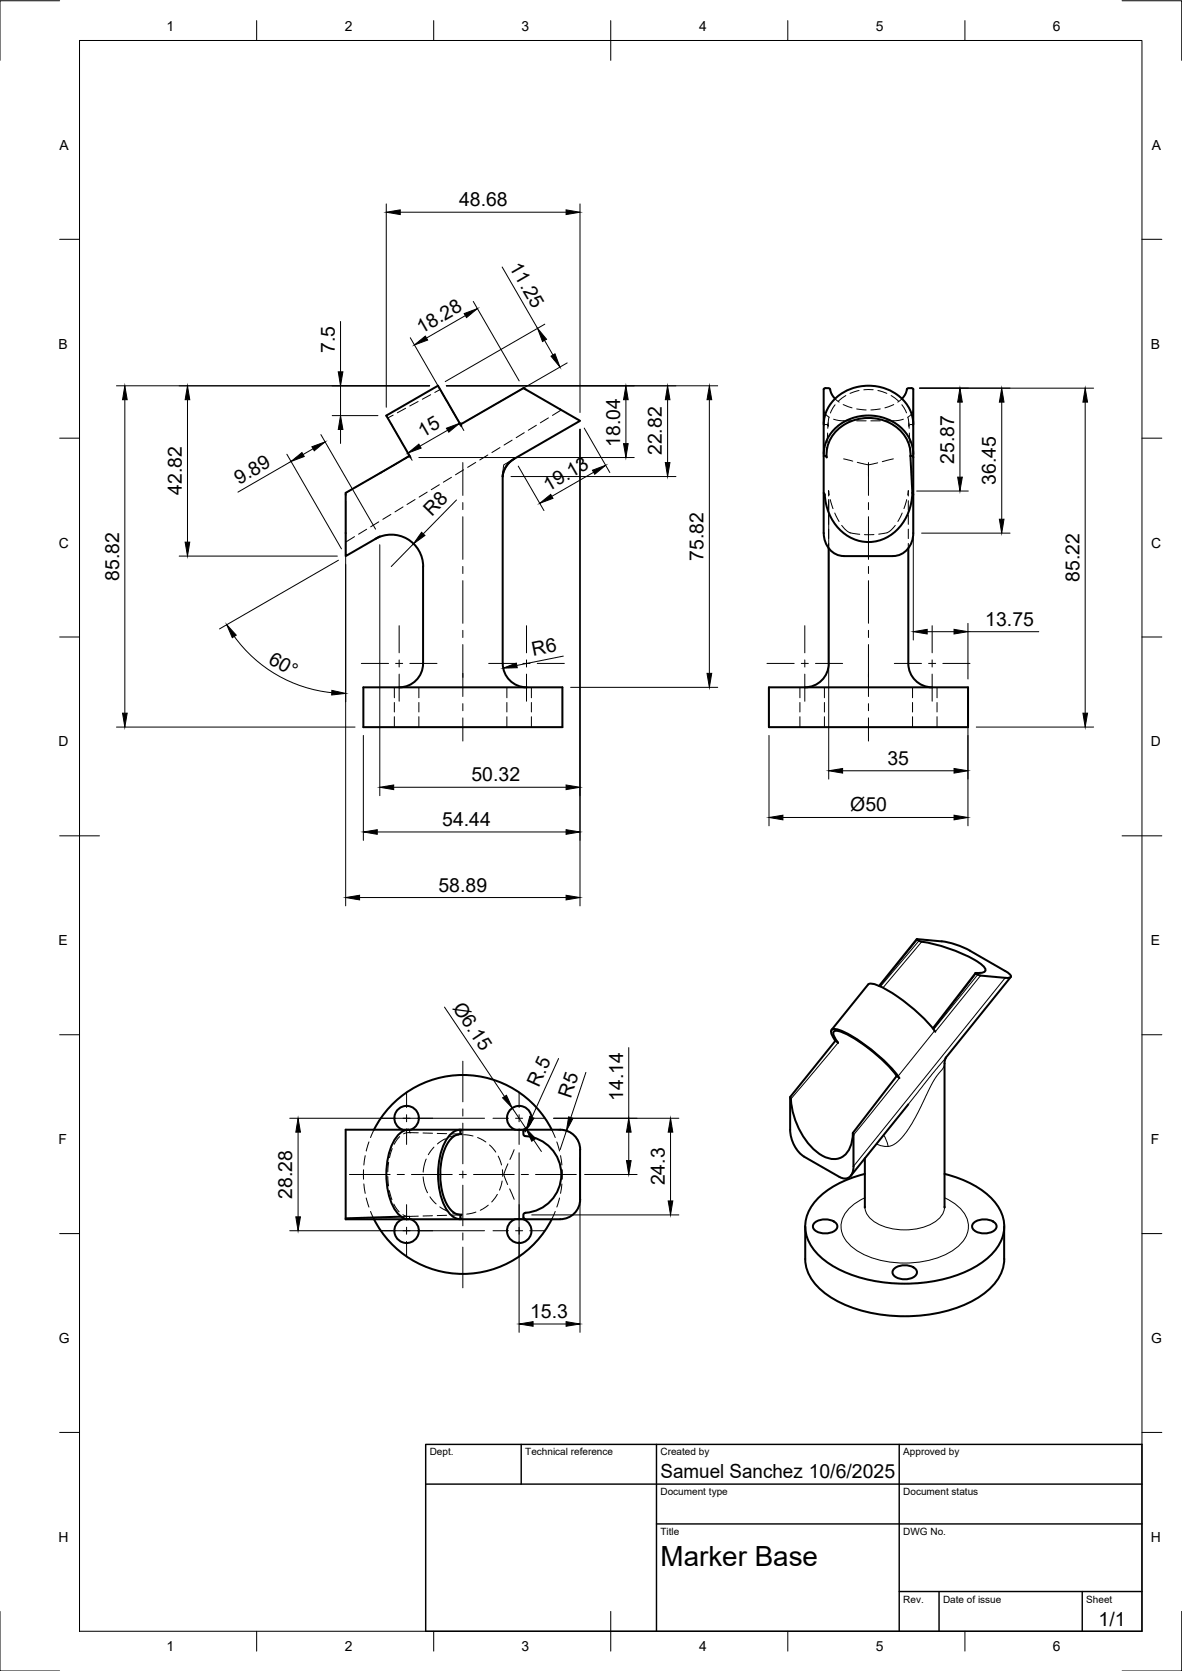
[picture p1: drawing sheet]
<svg xmlns="http://www.w3.org/2000/svg" width="297mm" height="420mm" viewBox="0 0 297 420" stroke-linecap="round" stroke-linejoin="round" font-family="sans-serif">
<!-- layer: Hidden -->
<g fill="none" stroke="#000" stroke-width=".25">
<path d="M108.2 99.3l-2.1 1.1M110.6 97.9l-1.3 .8M212.6 99.5l-1.9 1.4M215.9 98.2l-2.3 .7M219.4 98h-2.3M220.6 98.2l2.3 .7M223.9 99.5l1.9 1.4M94.4 119.6l-2.1 1.2M96.7 118.3l-2.1 1.2M97.2 117.9l-1.5 1M97.5 117.8l-2.1 1.2M98.8 104.4l-1.4 .7"/>
<path d="M99.8 116.5l-2.1 1.2M100.3 116.2l-2 1.1M100.6 116l-2.1 1.2M101.6 115.4l1.4-.7-1.6 .9M101.9 102.7l-2.1 1.1M102.9 114.6l-2.1 1.3M105.1 101l-2.1 1.1M116.5 118.1l-2 1.3M119.5 116.3l-2 1.2M122.6 114.4l-2 1.3M125.6 112.5l-2 1.3M126.6 116.9l-.3 2.9"/>
<path d="M128.7 110.7l-2 1.2M129.2 115.4l-2.5 1.4M131.7 108.8l-2 1.2M134.8 106.9l-2 1.3M137.8 105.1l-2 1.2M141.1 103.1l-2.3 1.4M207 102.9l.3 1 1.1 1M207.8 112.5l-.1 1.3M208 108.9l-.1 2.4M208.1 106.3l-.1 1.4M208.3 105l-.2 2.1-.1-.2a.62 .62 0 0 0-1 .3M209.5 105.4l1.9 .4h2.7"/>
<path d="M209.8 100.3l1.1 .8M209.9 101.8l-1.2 2M211.9 101.7l2.2 .9M212 115.4l2.3 .6M215.3 105.8h2.4M215.3 102.8l2.4 .3M215.4 116.2l2.8 .7v2.9M218.8 105.8h2.4M220.6 116.4l-2.4 .5M221.2 102.8l-2.4 .3M224.5 115.4l-2.8 .7M224.6 101.7l-2.2 .9"/>
<path d="M226.6 101.8l1.2 2M226.7 100.3l-1.1 .8M227 105.4l-1.9 .4h-2.7M228.2 105l.2 2.1 .1-.2a.62 .62 0 0 1 1 .3M228.4 106.3l.1 1.4M228.5 108.9l.1 2.4M228.7 112.5l.1 1.3M229.5 102.9l-.3 1-1.1 1M88.2 123.2l-1.3 .8M89.1 134.9l-2.2 1.4M91.3 121.4l-2.1 1.2M92.1 133.1l-2 1.2"/>
<path d="M95.2 131.2l-2 1.3M98.2 129.3l-2 1.3M101.3 127.5l-2 1.2M104.3 125.6l-2 1.3M107.4 123.7l-2.1 1.3M110.4 121.9l-2 1.2M113.5 120l-2.1 1.2M208.2 125.9v2.4M208.2 129.5v2.3M208.2 133.1v2.3M208.2 136.6v1.3M208.4 124.5l-.2-1.1v1.3"/>
<path d="M208.6 125.6l.7 2.3M209.8 129l1.1 2.1M211.5 132.1l1.1 1.3 .9 .5 2.5 .4M219.6 134.4h-2.4M225 132.1l-.9 1-1 .8-2.3 .4M226.7 129l-1.1 2.1M227.9 125.6l-.7 2.3M228.1 124.5l.2-1.1v1.3M228.3 125.9v2.4M228.3 129.5v2.3M228.3 133.1v2.3M228.3 136.6v1.3"/>
<path d="M99.1 172.8v2.7M99.1 176.6v2.4M105.3 172.8v2.7M105.3 176.6v2.4M127.4 172.8v2.7M127.4 176.6v2.4M133.5 172.8v2.7M133.5 176.6v2.4M201 172.8v2.7M201 176.6v2.4M207.2 172.8v2.7M207.2 176.6v2.4"/>
<path d="M229.3 172.8v2.7M229.3 176.6v2.4M235.5 172.8v2.7M235.5 176.6v2.4M99.1 180.2v2.6M105.3 180.2v2.6M127.4 180.2v2.6M133.5 180.2v2.6M201 180.2v2.6M207.2 180.2v2.6M229.3 180.2v2.6M235.5 180.2v2.6"/>
<path d="M91.4 294.1v2.4M91.4 297.7l.4 2.4M91.8 290.6l-.4 2.3M92.7 287.1l-.7 2.3M94 284.1l-.9 1.9M97.5 295.8l.1 2.4M97.7 292.2l-.2 2.4M97.8 299.4l.7 2.2M98.6 288.8l-.7 2.3M100.4 285.8l-1.3 1.9M101.1 284.1l.9 .1 1.2-.1M102.8 284.8h2.3"/>
<path d="M103 284.1l.1 .7h-.9l-.8 .3M106.3 284.9h2.4M106.3 295.9l.4 2.2 .7 1.8M107.1 291.4l-.5 1.8-.3 1.5M109.1 288.4l-1.5 1.9M109.9 285l2.3 .1M111.9 286.3l-2 1.3M113.5 285.1l2.3 .1M115.3 285.4l-2.3 .5M116.5 285.3l2.4 .3M120 286l2.1 1.1M123 287.9l1.6 1.8"/>
<path d="M125.2 290.7l.8 2.2M126.2 297l-.7 2.3M126.3 294.1v1.2h.3M126.3 295.3v.5M126.6 295.3l1 2.5M127.6 292.6l-1 2.7M128.1 298.9l1.1 2.7M129.2 289.1l-1.1 2.4M129.4 284.1l.9 .1 1.2-.1M138.7 284.1l.8 1.9M139.9 287.1l.7 2.3M140.9 290.6l.3 2.3"/>
<path d="M141.2 297.7l-.3 2.4M141.3 294.1v2.4M92 301.2l.7 2.3M93.1 304.6l.9 2M99 302.7l1.3 2M101.1 306.6l.9-.2 1.2 .2M101.2 305.4l.8 .4 1 .1M103 305.9v.5l.2 .2M103 305.9h-2.2M105.1 305.8l-2.3 .1M108 300.9l1.6 1.8M108.7 305.7l-2.4 .1"/>
<path d="M110.5 303.5l2.1 1.1M112.2 305.6h-2.3M113.7 305l2.4 .3M115.8 305.5h-2.3M119.6 304.8l-2.3 .5M122.7 303l-2 1.3M125 300.3l-1.4 1.9M129.4 306.6l.9-.2 1.2 .2M139.5 304.6l-.8 2M140.6 301.2l-.7 2.3"/>
</g>
<!-- layer: Visible -->
<g fill="none" stroke="#000" stroke-width=".51">
<path d="M207.5 97.6h.8l.3 .3M207.5 97.6l-.5 .3v36.1M208.6 97.9l.4 1.2 .9 1.2M229 97.6h-.7l-.4 .2a4.1 4.1 0 0 1-1.2 2.5M229 97.6l.5 .3v36.1M102.9 114.6l-16 9.3v15.9l8.5-4.9M115.7 106.7l15.8-9.1 14.3 8.2-16.7 9.6-1.5 1.3-1 1.9-.3 1v47.2M115.7 106.7l-5.6-9.7-13 7.5 6.1 10.5M115.7 106.7l.3 .5M207 114.2a10.4 10.4 0 0 1 9.8-9.6 11.3 11.3 0 0 1 12.4 7.2l.3 2.4M207 106.7a10.4 10.4 0 0 1 9.8-9.6 11.3 11.3 0 0 1 12.4 7.2l.3 2.4M228.8 114.7l.5 9.2 .2 .5"/>
<path d="M228.8 114.7a.48 .48 0 0 1 .7 .3M228.8 114.6a9.6 9.6 0 0 0-9.2-9.4 10.6 10.6 0 0 0-11.6 6.8l-.3 2v1a.53 .53 0 0 0-.7-.3M94.3 135.5a8 8 0 0 1 12 6.9M207 134a5.4 5.4 0 0 0 5 5.8M208.2 137.9v28.9M212 139.8h12.5M228.3 137.9v28.9M229.3 123.9a12.3 12.3 0 0 1-9.6 12.3 10.9 10.9 0 0 1-11.6-7.7l-.7-2.7-.1-1.4-.3-.4M229.5 134a5.4 5.4 0 0 1-5 5.8M106.3 142.5v24.3M91.3 172.8h50v10h-50zM106.3 166.8a6 6 0 0 1-6 6"/>
<path d="M126.3 166.8a6 6 0 0 0 6 6M193.2 172.8h50.1v10h-50.1zM208.3 166.8a6 6 0 0 1-6 6M228.3 166.8a6 6 0 0 0 6 6M230.4 236.2l-9.5 11.7M236.7 236.7l-6.3-.6 .9 .6a38 38 0 0 1 15.4 5.9l.6 .5 .4 .9a2.21 2.21 0 0 1-2.5 .6l.5 .5M236.7 236.7a20 20 0 0 1 7.1 2.4l8.8 5a1.9 1.9 0 0 1 1.4 1.5l-.7 .3h-.7l-6.2-.6-.7-.3M218.1 247.6l-9.1 11.4M218.2 247.6a2.08 2.08 0 0 1 2.1 0 41.6 41.6 0 0 1 14.6 11.6M234.9 259.2l.1 .2M245.2 244.7l-10.8 13.9M254 245.7l-16.4 20.3"/>
<path d="M198.6 275.8l.1 .3a19.6 19.6 0 0 0 7 13.9 5.3 5.3 0 0 0 6.3 .7 7.2 7.2 0 0 0 2.3-5.8M209.8 261.5l.1 .2-11.3 14.1v8.3a8.5 8.5 0 0 0 3.5 6.7M209.8 261.4a2.52 2.52 0 0 1-.8-2.4 2.42 2.42 0 0 1 2.4 .2 41 41 0 0 1 14.6 11.9l-.7-.5M209.9 261.7l.7 .5M210.6 262.2a4 4 0 0 1-1.2-2.6 1.26 1.26 0 0 1 1.8-.2 38.3 38.3 0 0 1 14.1 11.2M225.3 270.6l-11 14.3 .2 .4v8M228.3 277.7l-14.5 18M237.7 265.9l-.3 1.2v36.5M94 284.1a25 25 0 0 1 22.3-13.8 25 25 0 0 1 22.4 13.8M101.1 284a3.1 3.1 0 0 1-1.4-4.7 3.1 3.1 0 0 1 5 0 3.1 3.1 0 0 1-1.5 4.7M102.7 284.1a4.9 4.9 0 0 0-4 3.3 19.6 19.6 0 0 0 .6 16.8 4.5 4.5 0 0 0 3.4 2.4M115.7 284.1a4.9 4.9 0 0 0-4 3.3 19.6 19.6 0 0 0 .6 16.8 4.5 4.5 0 0 0 3.4 2.4"/>
<path d="M115.9 285.2a4.1 4.1 0 0 0-3.8 3 17.7 17.7 0 0 0 .5 15.1 3.8 3.8 0 0 0 3.3 2.1M116 284.1l-.3 .5 .2 .6M129.4 284a3.1 3.1 0 0 1-1.4-4.7 3.1 3.1 0 0 1 5 0 3.1 3.1 0 0 1-1.5 4.7M132 284.1h-45.1v22.5h53.9M132 284.1h8.8a5 5 0 0 1 5 5M132 284.1l-.4 .2v.3v.7l.2 .3a9.7 9.7 0 0 1 9.3 9.7 9.7 9.7 0 0 1-9.3 9.8l-.2 .2-.1 .8 .5 .5M145.8 289.1v12.5M202.1 290.9l8.9 5a2.17 2.17 0 0 0 2.2 .2 2.17 2.17 0 0 0 1.2-2l.1-.9M217.3 291.2v12.4M217.4 295.2a23.2 23.2 0 0 0-13.1 7.7 9.2 9.2 0 0 0 1.5 12.8 28.9 28.9 0 0 0 17.5 6.9 36.8 36.8 0 0 0 23.3-5.1 11.5 11.5 0 0 0 5.7-9.9 12.4 12.4 0 0 0-6.3-8.8 28.5 28.5 0 0 0-8.6-3.6M94 306.6a25 25 0 0 0 22.3 13.7 25 25 0 0 0 22.4-13.7M100.8 305.9l-13.9 .4"/>
<path d="M101.1 306.6a3.1 3.1 0 0 0-1.4 4.7 3.1 3.1 0 0 0 5 0 3.1 3.1 0 0 0-1.5-4.7M115.9 305.5l-.2 .5 .3 .6M129.4 306.6a3.1 3.1 0 0 0-1.4 4.7 3.1 3.1 0 0 0 5 0 3.1 3.1 0 0 0-1.5-4.7M145.8 301.6a5 5 0 0 1-5 5M202.4 308.4v8.2a11.7 11.7 0 0 0 5.8 9.2 37.1 37.1 0 0 0 25.8 4.6 26.1 26.1 0 0 0 16-7.7 9.8 9.8 0 0 0 2.4-6.1l-.1-8.2M204.7 307.5a4.2 4.2 0 0 1 5.6 .4 1.85 1.85 0 0 1-1.9 2.1l-1.4 .1a2.6 2.6 0 0 1-2.7-1.7zM224.7 319a4.2 4.2 0 0 1 5.6 .5 1.85 1.85 0 0 1-1.9 2.1l-1.4 .1a2.6 2.6 0 0 1-2.7-1.8zM244.7 307.5a4.2 4.2 0 0 1 5.6 .4 1.85 1.85 0 0 1-1.9 2.1l-1.4 .1a2.6 2.6 0 0 1-2.7-1.7z"/>
</g>
<!-- layer: Visible Narrow -->
<g fill="none" stroke="#000" stroke-width=".25">
<path d="M230.5 236.3l-9.4 11.7M230.9 236.6l-9.6 11.5M231.6 236.8l-9.7 11.6M234.9 259.2l-9.2 11.4M245.3 244.8l-10.7 14M245.7 245.1l-11.1 13.7M246.4 245.3l-11.4 14.1M252.6 245.9l-38.1 47.4M210.6 262.2l-11.8 14.1M226 271.1l-11.5 14.3M237.4 267.4l-.3 1-2.7 3.8-3.7 7.4-2.3 4.2-2.5 3-1.8 1.2a4.3 4.3 0 0 1-3.8-.4M237.6 266l-9.3 11.7"/>
<path d="M222 285.4l.7 1.2 .5 1.6M217.4 301.2a9.2 9.2 0 0 0-6 6.5 7.3 7.3 0 0 0 3.9 6.7 24.7 24.7 0 0 0 24.1 0 7 7 0 0 0 3.7-7.7 9.7 9.7 0 0 0-5.7-5.5M217.4 303.5a5.4 5.4 0 0 0 3.9 4.5 15.4 15.4 0 0 0 14-1 4.7 4.7 0 0 0 2.1-3.5"/>
</g>
<!-- layer: BORDER -->
<g fill="none" stroke="#000" stroke-width=".25">
<path d="M15 .2h-15v15M20 10.2h267v400h-267zM64.5 5.2v5M109 5.2v5M153.5 5.2v10M198 5.2v5M242.5 5.2v5M282 .2h15v15M15 60.2h5M287 60.2h5M15 110.2h5M287 110.2h5"/>
<path d="M15 160.2h5M287 160.2h5M15 210.2h10M282 210.2h10M15 260.2h5M287 260.2h5M15 310.2h5M287 310.2h5M15 360.2h5M287 360.2h5M0 405.2v15h15M64.5 410.2v5"/>
<path d="M109 410.2v5M153.5 405.2v10M198 410.2v5M242.5 410.2v5M297 405.2v15h-15"/>
</g>
<!-- layer: TITLEBLOCK -->
<path d="M107 363.2h180v47h-180zM107 373.2h180M131 363.2v10M165 363.2v47M226 363.2v47M165 383.2h122M226 400.2h61M236 400.2v10M272 400.2v10" fill="none" stroke="#000" stroke-width=".36"/>
<!-- layer: Smart Centers -->
<g fill="none" stroke="#000" stroke-width=".25">
<path d="M116.3 116.3v8.3M218.2 116.3v8.3M116.3 126.4v1.7M116.3 129.9v10.8M218.2 126.4v1.7M218.2 129.9v10.8M100.3 157.3v6.8M116.3 142.4v1.8M116.3 146v10.7M116.3 158.5v1.8M132.3 157.3v6.8M202.2 157.3v6.8"/>
<path d="M218.2 142.4v1.8M218.2 146v10.7M218.2 158.5v1.8M234.3 157.3v6.8M90.8 166.8h6.8M99.4 166.8h1.8M100.3 165.9v1.8M100.3 169.5v6.8M103 166.8h6.8M116.3 162.1v13M116.3 176.9v1.8M122.8 166.8h6.8"/>
<path d="M131.4 166.8h1.8M132.3 165.9v1.8M132.3 169.5v6.8M135 166.8h6.8M192.7 166.8h6.9M201.4 166.8h1.7M202.2 165.9v1.8M202.2 169.5v6.8M204.9 166.8h6.9M218.2 162.1v13M218.2 176.9v1.8M224.7 166.8h6.9"/>
<path d="M233.4 166.8h1.7M234.3 165.9v1.8M234.3 169.5v6.8M236.9 166.8h6.9M116.3 180.5v5.8M218.2 180.5v5.8M102.2 274.6v3.9M116.3 266.8v10.3M116.3 278.8v1.8M130.5 274.6v3.9M87.8 295.3h10.2M95.6 281.2h3.9"/>
<path d="M99.8 295.3h1.8M101.3 281.2h1.8M102.2 280.3v1.8M102.2 283.8v4M103.4 295.3h10.2M104.9 281.2h3.9M115.4 295.3h1.8M116.3 282.4v10.2M116.3 294.4v1.8M116.3 298v10.2M119 295.3h10.2M123.9 281.2h3.9"/>
<path d="M129.6 281.2h1.7M130.5 280.3v1.8M130.5 283.8v4M131 295.3h1.8M133.1 281.2h3.9M134.6 295.3h10.2M95.6 309.5h3.9M101.3 309.5h1.8M102.2 302.9v3.9M102.2 308.6v1.7M102.2 312.1v3.9M104.9 309.5h3.9"/>
<path d="M116.3 310v1.8M116.3 313.6v10.2M123.9 309.5h3.9M129.6 309.5h1.7M130.5 302.9v3.9M130.5 308.6v1.7M130.5 312.1v3.9M133.1 309.5h3.9"/>
</g>
<!-- layer: FD_Dimensions -->
<g fill="none" stroke="#000" stroke-width=".25">
<path d="M97.1 51.3v51.1M100.6 53.4h41.7M145.8 51.3v52.4M116.9 79.4l-9.7 5.6M118.9 75.8l11.6 20M126.2 67.1l8.9 15.5M29.3 97h78.7M85.6 80.8v12.7M85.6 97v7.5M103.1 84.9l13.5 23.3M112.2 97h68.2M136.8 85.6l2.2 3.7"/>
<path d="M136.9 81.5l-25 14.4M142.5 91.2l-25 14.5M229.5 100v60.9M231.1 97.6h43.7M31.4 100.5v78.8M47.1 100.5v35.8M72.1 114.2l13.7 23.8M73.1 116l-13.3 7.7M78.7 112.8l-2.5 1.5M80.6 109.3l13.8 23.8M83.5 104.5h11.5M85.6 108v3.5"/>
<path d="M98.1 106.3l5.5 9.4M105.3 115h54.1M112.5 108.2l-7 4M128.4 119.8h41.5M130.2 117.2l6.5 11.2M145.8 107.9v119.9M146.8 107.6l6.4 11.2M149.2 118.7l-10.5 6.1M157.3 100.5v11M167.8 100.5v15.8M178.3 100.5v68.8M241.2 101.1v18.9"/>
<path d="M251.7 101.1v29.5M272.7 101.1v78.2M45 139.8h39.8M86.9 126v101.8M95.4 137v63.1M103.9 136.7l-5.6 5.8M114.7 125.7l-8.3 8.5M208.3 125.6v70.3M230.4 123.5h12.9M231.6 134h22.2M85 140.9l-29.8 17.2M233 158.8h6.8"/>
<path d="M243.2 156.7v14M243.2 158.8h17.8M58.9 160a34.5 34.5 0 0 0 24.5 14.2M141.6 165l-11.7 2.3M143.4 172.8h37M243.2 174.9v32.7M29.3 182.8h59.9M91.3 184.9v26.4M98.9 198h43.4M193.3 184.9v22.7M211.8 193.8h28M245.3 182.8h29.5"/>
<path d="M94.8 209.2h47.5M196.7 205.5h43.1M90.4 225.7h51.9M111.7 253.2l15.1 22.5M128.7 278.6l3.5 5.1M140.4 266.1l-6.7 14.8M147.2 269.6l-3.8 11.4M158 263.4v17.8M72.8 281.2h49M74.9 284.7v21.3M130.5 289.9v45.1M131.5 284.6l.3-.5h.4l-.2 .5"/>
<path d="M134.1 286.6l2 2.9M139.1 281.2h31.5M140.3 284.1a5 5 0 0 1 5 2.9M142.3 284.3l-1.5 4.8M145.8 291.2v43.8M146.9 295.3h13.2M158 284.7v7.1M168.5 284.7v17.3M72.8 309.5h49M133.6 305.5h37M134 332.9h8.3"/>
</g>
<g fill="#000" stroke="#000" stroke-width=".25">
<path d="M97.1 53.4l3.5-.6v1.2zM142.3 52.8l3.5 .6-3.5 .6zM116.6 78.8l3.4-1.2-2.8 2.3zM85 93.5h1.2l-.6 3.5zM104.1 86.7l2.8-2.2 .6 1zM135.1 82.6l2.3 2.7-1.1 .6zM138.5 89.6l1-.6 1.2 3.3zM31.4 97l.6 3.5h-1.2zM47.1 97l.6 3.5h-1.2zM73.1 116l2.8-2.2 .6 1zM78.4 112.3l3.3-1.2-2.7 2.2zM85.6 104.5l.6 3.5h-1.2z"/>
<path d="M102.5 113.9l2.8-2.2 .5 1zM112.2 107.7l3.3-1.3-2.7 2.3zM148.9 118.2l3.3-1.2-2.7 2.3zM156.7 111.5h1.2l-.6 3.5zM157.3 97l.6 3.5h-1.2zM167.2 116.3h1.2l-.6 3.5zM167.8 97l.6 3.5h-1.2zM178.3 97l.6 3.5h-1.2zM240.7 120h1.1l-.6 3.5zM241.2 97.6l.6 3.5h-1.1zM251.7 97.6l.6 3.5h-1.2zM272.7 97.6l.6 3.5h-1.2z"/>
<path d="M46.5 136.3h1.2l-.6 3.5zM105.9 133.8l.9 .8-2.9 2.1zM135.6 126.6l2.8-2.3 .6 1zM251.1 130.6h1.2l-.6 3.4zM229.5 158.8l3.5-.6v1.2zM239.8 158.2l3.4 .6-3.4 .6zM30.8 179.3h1.2l-.6 3.5zM57 157.1l2.4 2.6-1 .6zM83.4 173.6l3.5 .7-3.5 .5zM126.4 168l3.4-1.3 .2 1.2zM177.7 169.3h1.2l-.6 3.5zM272.1 179.3h1.2l-.6 3.5z"/>
<path d="M95.4 198l3.5-.6v1.1zM142.3 197.4l3.5 .6-3.5 .5zM208.3 193.8l3.5-.6v1.2zM239.8 193.2l3.4 .6-3.4 .6zM91.3 209.2l3.5-.6v1.2zM142.3 208.6l3.5 .6-3.5 .6zM193.3 205.5l3.4-.5v1.1zM239.8 205l3.4 .5-3.4 .6zM86.9 225.7l3.5-.6v1.2zM142.3 225.1l3.5 .6-3.5 .6zM126.3 276l1-.6 1.4 3.2zM74.9 281.2l.6 3.5h-1.2z"/>
<path d="M133.1 280.7l1.1 .5-2 2.9zM132.2 283.7l2.4 2.6-1 .7zM142.9 280.8l1.1 .4-1.7 3.1zM157.4 291.8h1.2l-.6 3.5zM158 281.2l.6 3.5h-1.2zM168.5 281.2l.6 3.5h-1.2zM74.3 306h1.2l-.6 3.5zM167.9 302h1.2l-.6 3.5zM130.5 332.9l3.5-.6v1.2zM142.3 332.3l3.5 .6-3.5 .6z"/>
</g>
<text font-size="7" x="166" y="393.7">Marker Base</text>
<g font-size="4.9">
<text x="115.4" y="51.9">48.68</text>
<text x="127.9" y="67.2" transform="rotate(60 127.9 67.2)">11.25</text>
<text x="84.1" y="88.8" transform="rotate(-90 84.1 88.8)">7.5</text>
<text x="105.9" y="84.1" transform="rotate(-30 105.9 84.1)">18.28</text>
<text x="106.2" y="110.1" transform="rotate(-30 106.2 110.1)">15</text>
<text x="155.8" y="112.3" transform="rotate(-90 155.8 112.3)">18.04</text>
<text x="166.3" y="114.5" transform="rotate(-90 166.3 114.5)">22.82</text>
<text x="239.8" y="116.6" transform="rotate(-90 239.8 116.6)">25.87</text>
<text x="45.7" y="124.4" transform="rotate(-90 45.7 124.4)">42.82</text>
<text x="60.1" y="121.9" transform="rotate(-30 60.1 121.9)">9.89</text>
<text x="137.8" y="123.7" transform="rotate(-30 137.8 123.7)">19.13</text>
<text x="250.3" y="121.9" transform="rotate(-90 250.3 121.9)">36.45</text>
<text x="108.5" y="130" transform="rotate(-46 108.5 130)">R8</text>
<text x="176.8" y="141" transform="rotate(-90 176.8 141)">75.82</text>
<text x="29.9" y="146" transform="rotate(-90 29.9 146)">85.82</text>
<text x="271.3" y="146.3" transform="rotate(-90 271.3 146.3)">85.22</text>
<text x="247.6" y="157.4">13.75</text>
<text x="67.2" y="166.6" transform="rotate(30 67.2 166.6)">60°</text>
<text x="134" y="165" transform="rotate(-11 134 165)">R6</text>
<text x="118.5" y="196.5">50.32</text>
<text x="223" y="192.3">35</text>
<text x="111.1" y="207.7">54.44</text>
<text x="213.7" y="204">Ø50</text>
<text x="110.2" y="224.2">58.89</text>
<text x="113.6" y="253.3" transform="rotate(56 113.6 253.3)">Ø6.15</text>
<text x="135.4" y="273.6" transform="rotate(-66 135.4 273.6)">R.5</text>
<text x="143.5" y="276.3" transform="rotate(-72 143.5 276.3)">R5</text>
<text x="156.6" y="276.8" transform="rotate(-90 156.6 276.8)">14.14</text>
<text x="167" y="298" transform="rotate(-90 167 298)">24.3</text>
<text x="73.4" y="301.4" transform="rotate(-90 73.4 301.4)">28.28</text>
<text x="133.2" y="331.4">15.3</text>
<text x="166" y="371.7">Samuel Sanchez 10/6/2025</text>
<text x="276.1" y="408.8">1/1</text>
</g>
<g font-size="3.5">
<text x="41.9" y="7.7">1</text>
<text x="86.6" y="7.7">2</text>
<text x="131.1" y="7.7">3</text>
<text x="175.7" y="7.7">4</text>
<text x="220.1" y="7.7">5</text>
<text x="264.6" y="7.7">6</text>
<text x="15" y="37.7">A</text>
<text x="289.5" y="37.7">A</text>
<text x="14.7" y="87.7">B</text>
<text x="289.2" y="87.7">B</text>
<text x="14.8" y="137.7">C</text>
<text x="289.3" y="137.7">C</text>
<text x="14.7" y="187.7">D</text>
<text x="289.2" y="187.7">D</text>
<text x="14.7" y="237.7">E</text>
<text x="289.2" y="237.7">E</text>
<text x="14.7" y="287.7">F</text>
<text x="289.2" y="287.7">F</text>
<text x="14.8" y="337.7">G</text>
<text x="289.3" y="337.7">G</text>
<text x="14.7" y="387.7">H</text>
<text x="289.2" y="387.7">H</text>
<text x="41.9" y="415.2">1</text>
<text x="86.6" y="415.2">2</text>
<text x="131.1" y="415.2">3</text>
<text x="175.7" y="415.2">4</text>
<text x="220.1" y="415.2">5</text>
<text x="264.6" y="415.2">6</text>
</g>
<g font-size="2.5">
<text x="108" y="366">Dept.</text>
<text x="132" y="366">Technical reference</text>
<text x="166" y="366">Created by</text>
<text x="227" y="366">Approved by</text>
<text x="166" y="376">Document type</text>
<text x="227" y="376">Document status</text>
<text x="166" y="386">Title</text>
<text x="227" y="386">DWG No.</text>
<text x="227" y="403">Rev.</text>
<text x="237" y="403">Date of issue</text>
<text x="273" y="403">Sheet</text>
</g>
</svg>
